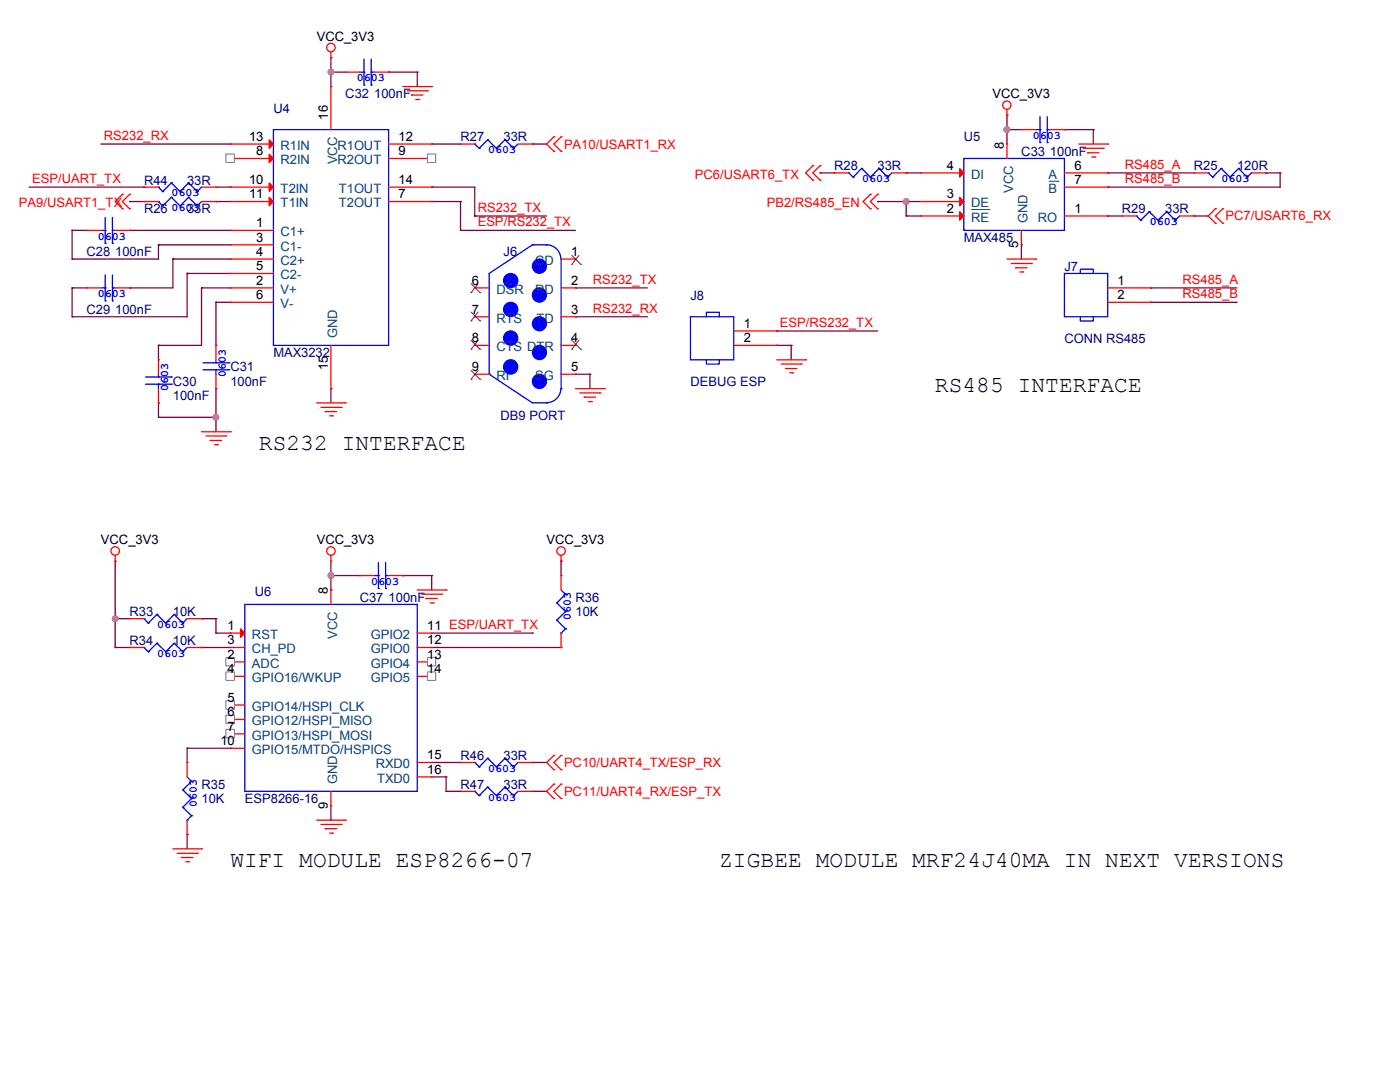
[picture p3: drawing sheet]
<svg xmlns="http://www.w3.org/2000/svg" width="279mm" height="216mm" viewBox="0 0 279 216" stroke-linecap="round" stroke-linejoin="round" font-family="sans-serif">
<g fill="none" stroke="#800040" stroke-width=".25">
<path d="M66 11.5h.1M66 14.4h.1M66 11.5v5.8M66 14.4h2.9M77.6 14.4h.1M77.6 14.4h5.7M83.3 14.4h.1M83.3 14.4v2.9M5.8 37.3h22.9M20.2 28.7h25.8M28.7 37.3h.1M43.1 37.3h2.9"/>
<path d="M46 28.7h.1M46 37.3h.1M86.1 37.3h.1M86.1 28.7h.1M86.1 28.7h5.8M86.1 37.3h8.6v5.8M106.3 28.7h.1M106.3 28.7h2.8M163.7 34.5h.1M163.7 34.5h2.8M180.8 34.5h.1M180.8 34.5h2.9"/>
<path d="M201 23h.1M201 25.9h.1M201 23v5.7M201 25.9h2.8M212.4 25.9h.1M212.4 25.9h5.8M218.2 25.9h.1M218.2 25.9v2.8M221.1 34.5h.1M221.1 37.3h.1M221.1 34.5h17.2M252.6 34.5h.1"/>
<path d="M252.6 34.5h2.9M255.5 34.5h.1M255.5 34.5v2.8h-34.4M14.4 46h.1M14.4 51.7h.1M14.4 57.4h.1M14.4 46h2.9M14.4 46v5.7M14.4 57.4v5.8M14.4 57.4h2.9M25.9 46h.1M25.9 57.4h.1"/>
<path d="M25.9 40.2h.1M25.9 46h20.1M25.9 40.2h2.8M31.6 48.9h.1M31.6 48.9v2.8h-17.2M31.6 48.9h14.4M34.5 51.7h.1M34.5 51.7h11.5M34.5 51.7v5.7h-8.6M37.3 54.6h.1M37.3 54.6h8.7M37.3 54.6v8.6h-22.9"/>
<path d="M40.2 57.4h.1M40.2 57.4h5.8M40.2 57.4v11.5h-8.6M43.1 40.2h.1M43.1 40.2h2.9M86.1 40.2h.1M86.1 40.2h5.8M91.9 46h.1M91.9 40.2h.1M91.9 46h23M91.9 40.2v5.8M94.7 43.1h.1"/>
<path d="M94.7 43.1h14.4M114.9 57.4h.1M114.9 57.4h14.3M175.1 40.2h.1M175.1 40.2h8.6M180.8 43.1h.1M180.8 40.2h.1M180.8 43.1h2.9M180.8 40.2v2.9M203.8 48.9h.1M203.8 48.9v2.8M221.1 43.1h.1"/>
<path d="M221.1 43.1h2.8M229.7 57.4h.1M229.7 57.4h17.2M238.3 43.1h.1M238.3 43.1h2.8M14.4 63.2h.1M31.6 68.9h.1M31.6 68.9v2.9M43.1 60.3h.1M43.1 77.6h.1M43.1 60.3h2.9M43.1 60.3v8.6"/>
<path d="M43.1 77.6v8.5M66 77.6h.1M66 77.6v2.8M114.9 74.7h.1M114.9 63.2h.1M114.9 63.2h14.3M114.9 74.7h2.8M117.7 74.7h.1M117.7 74.7v2.9M155 66h.1M155 68.9h.1M155 68.9h2.9"/>
<path d="M155 66h20.1M157.9 68.9h.1M157.9 68.9v2.9M229.7 60.3h.1M229.7 60.3h17.2M31.6 80.4h.1M31.6 83.3h.1M31.6 80.4v2.9M31.6 83.3h11.5M43.1 83.3h.1M23 112h.1M23 112v17.2"/>
<path d="M66 114.9h.1M66 117.7h.1M66 112v5.7M66 114.9h5.8M80.4 114.9h.1M80.4 114.9h5.7M86.1 114.9h.1M86.1 114.9v2.8M112 112h.1M112 112v2.9M23 123.4h.1M23 129.2h.1"/>
<path d="M23 123.4h2.9M23 129.2h2.9M40.2 123.4h.1M40.2 129.2h.1M40.2 123.4h2.9M40.2 129.2h5.8M43.1 126.3h.1M43.1 123.4h.1M43.1 123.4v2.9M43.1 126.3h2.9M86.1 126.3h20.2M86.1 129.2h25.9"/>
<path d="M106.3 126.3h.1M112 129.2h.1M37.3 149.3h.1M37.3 149.3v2.8M37.3 149.3h8.7M46 149.3h.1M86.1 152.1h5.8M86.1 155h2.9M89 155h.1M89 157.9h.1M89 157.9h2.9M89 155v2.9"/>
<path d="M91.9 152.1h.1M91.9 157.9h.1M106.3 152.1h.1M106.3 157.9h.1M106.3 152.1h2.8M106.3 157.9h2.8M37.3 166.5h.1M37.3 166.5v2.9M66 163.7h.1M66 160.8v2.9"/>
</g>
<g fill="#f0f" stroke="#f0f" stroke-width=".25">
<circle cx="43.1" cy="83.3" r=".56"/>
<circle cx="66" cy="14.4" r=".56"/>
<circle cx="180.8" cy="40.2" r=".55"/>
<circle cx="200.9" cy="25.9" r=".56"/>
<circle cx="66" cy="114.8" r=".56"/>
<circle cx="23" cy="123.4" r=".55"/>
</g>
<g fill="none" stroke="#f00" stroke-width=".25">
<path d="M66 11.5h.1M66 17.3h.1M66 10.4v1.1M66 17.3v8.6M68.9 14.4h.1M68.9 14.4h2.9M74.7 14.4h2.9M77.6 14.4h.1M80.4 17.3h5.7M81.3 18.1h4M82.1 19h.1M82.1 19h2.3"/>
<path d="M83 19.9h.6M83.6 19.9h.1M85.3 18.1h.1M86.1 17.3h.1M24.4 38.8h.1M24.4 38.8l-1.4 1.4 1.4 1.5M25.9 38.8h.1M25.9 38.8l-1.5 1.4 1.5 1.5M28.7 37.3h.1M28.7 37.3h2.9M40.2 37.3h2.9M43.1 37.3h.1"/>
<path d="M46 28.7h.1M46 31.6h.1M46 28.7h8.6M46 31.6h8.6M110.5 27.3h.1M110.5 30.2h.1M110.5 27.3l-1.4 1.4 1.4 1.5M112 30.2h.1M112 27.3h.1M112 27.3l-1.5 1.4 1.5 1.5M162.2 33.1h.1M162.2 35.9h.1"/>
<path d="M162.2 33.1l-1.4 1.4 1.4 1.4M163.7 33.1h.1M163.7 35.9h.1M163.7 33.1l-1.5 1.4 1.5 1.4M173.7 38.8h.1M173.7 38.8l-1.4 1.4 1.4 1.5M175.1 38.8h.1M175.1 38.8l-1.4 1.4 1.4 1.5M201 23h.1M201 21.8v1.2M215.3 28.7h5.8M216.2 29.6h4"/>
<path d="M217 30.5h.1M217 30.5h2.3M217.9 31.3h.6M218.5 31.3h.1M220.2 29.6h.1M221.1 28.7h.1M17.3 46h.1M17.3 46h2.9M23 46h2.9M24.4 41.7h.1M25.9 41.7h.1M25.9 46h.1"/>
<path d="M173.7 41.7h.1M175.1 41.7h.1M201 51.7h5.7M201.8 52.6h4M202.7 53.4h.1M202.7 53.4h2.3M203.5 54.3h.6M204.1 54.3h.1M205.8 52.6h.1M206.7 51.7h.1M221.1 57.4h8.6M229.7 57.4h.1"/>
<path d="M242.6 41.7h.1M242.6 44.5h.1M242.6 41.7l-1.5 1.4 1.5 1.4M244 44.5h.1M244 41.7h.1M244 41.7l-1.4 1.4 1.4 1.4M43.1 68.9h.1M43.1 77.6h.1M43.1 68.9v2.9M43.1 74.7v2.9M66 77.6h.1M66 68.9v8.7"/>
<path d="M114.9 77.6h5.7M115.7 78.4h4M116.6 79.2h.1M116.6 79.2h2.3M119.7 78.4h.1M120.6 77.6h.1M155 71.8h5.8M155.9 72.6h4M156.8 73.5h.1M156.8 73.5h2.2M157.6 74.4h.6M158.2 74.4h.1"/>
<path d="M159.9 72.6h.1M160.8 71.8h.1M221.1 60.3h8.6M229.7 60.3h.1M40.2 86.1h5.8M41.1 87h4M42 87.9h.1M42 87.9h2.2M42.8 88.7h.6M43.4 88.7h.1M45.1 87h.1M46 86.1h.1"/>
<path d="M63.2 80.4h5.7M64.1 81.3h4M64.9 82.1h.1M64.9 82.1h2.3M65.8 83h.5M66.3 83h.1M68.1 81.3h.1M68.9 80.4h.1M117.4 80.1h.6M118 80.1h.1M23 112h.1M23 110.8v1.2"/>
<path d="M66 112h.1M66 110.8v1.2M71.8 114.9h.1M71.8 114.9h2.9M77.6 114.9h2.8M80.4 114.9h.1M83.3 117.7h5.7M84.2 118.6h3.9M85 119.4h.1M85 119.4h2.3M88.1 118.6h.1M89 117.7h.1"/>
<path d="M112 112h.1M112 110.8v1.2M25.9 123.4h.1M25.9 123.4h2.8M37.3 123.4h2.9M40.2 123.4h.1M85.9 120.3h.5M86.4 120.3h.1M110.5 150.7h.1M110.5 153.6h.1M110.5 156.5h.1M110.5 159.3h.1"/>
<path d="M110.5 150.7l-1.4 1.4 1.4 1.5M110.5 156.5l-1.4 1.4 1.4 1.4M112 153.6h.1M112 150.7h.1M112 159.3h.1M112 156.5h.1M112 150.7l-1.5 1.4 1.5 1.5M112 156.5l-1.5 1.4 1.5 1.4M34.5 169.4h5.7M35.3 170.3h4.1M36.2 171.1h.1M36.2 171.1h2.3"/>
<path d="M37.1 172h.5M37.6 172h.1M39.4 170.3h.1M40.2 169.4h.1M63.2 163.7h5.7M64.1 164.5h4M64.9 165.4h.1M64.9 165.4h2.3M65.8 166.2h.5M66.3 166.2h.1M68.1 164.5h.1M68.9 163.7h.1"/>
<circle cx="66" cy="9.5" r=".85"/>
<circle cx="200.9" cy="21" r=".83"/>
<circle cx="23" cy="109.9" r=".85"/>
<circle cx="66" cy="109.9" r=".85"/>
<circle cx="112" cy="109.9" r=".85"/>
</g>
<g fill="none" stroke="#00f" stroke-width=".25">
<path d="M71.8 14.4h.8M72.6 17h.1M72.6 14.4h.1M72.6 11.8v5.2M74.1 14.4h.1M74.1 17h.1M74.1 14.4h.6M74.1 11.8v5.2M31.6 37.3h.1M31.6 37.3l.9 .9M32.5 38.2h.1M34.2 36.5h.1"/>
<path d="M34.2 36.5l1.7 1.7M34.2 36.5l-1.7 1.7M35.9 38.2h.1M37.6 36.5h.1M37.6 36.5l1.8 1.7M37.6 36.5l-1.7 1.7M39.4 38.2h.1M40.2 37.3l-.8 .9M54.6 25.9h23v43h-23zM20.2 46h.8M21 48.6h.1M21 46h.1"/>
<path d="M21 43.4v5.2M22.4 46h.1M22.4 48.6h.1M22.4 46h.6M22.4 43.4v5.2M212.4 54.6h8.7v8.6h-8.7zM215.6 54.6v-.9h2.6v.9M40.5 73.8h5.2M40.5 72.4h5.2M43.1 72.4h.1M43.1 73.8h.1M43.1 71.8v.6"/>
<path d="M43.1 73.8v.9M45.7 73.8h.1M45.7 72.4h.1M215.6 63.2v.9h2.6v-.9M74.7 114.9h.8M75.5 117.4h.1M75.5 114.9h.1M75.5 112.3v5.1M77 114.9h.1M77 117.4h.1M77 114.9h.6M77 112.3v5.1"/>
<path d="M28.7 123.4h.1M28.7 123.4l.9 .9M29.6 124.3h.1M31.3 122.6h.1M31.3 122.6l1.8 1.7M31.3 122.6l-1.7 1.7M33.1 124.3h.1M34.8 122.6h.1M34.8 122.6l1.7 1.7M34.8 122.6l-1.7 1.7M36.5 124.3h.1M37.3 123.4l-.8 .9"/>
</g>
<g fill="#f00" stroke="#f00" stroke-width=".25">
<path d="M53.7 27.9l.9 .8-.9 .9z"/>
<path d="M53.7 30.8l.9 .8-.9 .9z"/>
</g>
<path d="M45.1 30.8h1.7v1.6h-1.7z" fill="#fff"/>
<path d="M45.1 30.7h1.7v1.7h-1.7z" fill="none" stroke="#808080" stroke-width=".2"/>
<g fill="#f00" stroke="#f00" stroke-width=".25">
<path d="M53.7 36.5l.9 .8-.9 .9z"/>
<path d="M53.7 39.4l.9 .8-.9 .9z"/>
</g>
<g fill="none" stroke="#f00" stroke-width=".25">
<path d="M46 37.3h.1M46 37.3h8.6M77.6 28.7h8.5M77.6 31.6h8.5M86.1 28.7h.1M86.1 31.6h.1M46 40.2h.1M46 46h.1M46 48.9h.1M46 51.7h.1M46 54.6h.1M46 40.2h8.6"/>
<path d="M46 46h8.6M46 48.9h8.6M46 51.7h8.6M46 54.6h8.6"/>
</g>
<path d="M85.3 30.8h1.7v1.6h-1.7z" fill="#fff"/>
<path d="M85.3 30.7h1.7v1.7h-1.7z" fill="none" stroke="#808080" stroke-width=".2"/>
<g fill="none" stroke="#f00" stroke-width=".25">
<path d="M77.6 37.3h8.5M86.1 37.3h.1M91.9 28.7h.1M91.9 28.7h2.8M103.4 28.7h2.9M106.3 28.7h.1M166.5 34.5h.1M166.5 34.5h2.9M178 34.5h2.8M180.8 34.5h.1M203.8 25.9h.1M203.8 25.9h2.9"/>
<path d="M209.5 25.9h2.9M212.4 25.9h.1M238.3 34.5h.1M238.3 34.5h2.8M249.8 34.5h2.8M252.6 34.5h.1M17.3 57.4h.1M17.3 57.4h2.9M23 57.4h2.9M25.9 57.4h.1M28.7 40.2h.1M28.7 40.2h2.9"/>
<path d="M40.2 40.2h2.9M43.1 40.2h.1M46 57.4h.1M46 57.4h8.6M77.6 40.2h8.5M86.1 40.2h.1M94.7 57.4h.1M94.7 57.4h2.9M112 57.4h2.9M112 51.7h2.9M114.9 51.7h.1M114.9 57.4h.1"/>
<path d="M223.9 43.1h.1M223.9 43.1h2.9M235.4 43.1h2.9M238.3 43.1h.1M46 60.3h.1M46 60.3h8.6M94.7 63.2h.1M94.7 68.9h.1M94.7 74.7h.1M94.7 68.9h2.9M94.7 63.2h2.9M94.7 74.7h2.9"/>
<path d="M112 68.9h2.9M112 63.2h2.9M112 74.7h2.9M114.9 63.2h.1M114.9 68.9h.1M114.9 74.7h.1M146.4 66h8.6M146.4 68.9h8.6M155 66h.1M155 68.9h.1M25.9 129.2h.1M25.9 129.2h2.8"/>
<path d="M37.3 129.2h2.9M40.2 129.2h.1M46 126.3h.1M46 132.1h.1M46 126.3h2.9M46 132.1h2.9M37.3 152.1h.1M37.3 152.1v2.9M91.9 152.1h.1M91.9 157.9h.1M91.9 152.1h2.8M91.9 157.9h2.8"/>
<path d="M103.4 152.1h2.9M103.4 157.9h2.9M106.3 152.1h.1M106.3 157.9h.1M37.3 166.5h.1M37.3 163.7v2.8"/>
</g>
<g fill="none" stroke="#00f" stroke-width=".25">
<path d="M34.2 39.4h.1M34.2 39.4l1.7 1.7M34.2 39.4l-1.7 1.7M37.6 39.4h.1M37.6 39.4l1.8 1.7M37.6 39.4l-1.7 1.7M94.7 28.7h.1M94.7 28.7l.9 .9M95.6 29.6h.1M97.3 27.9h.1M97.3 27.9l1.8 1.7M97.3 27.9l-1.7 1.7"/>
<path d="M99.1 29.6h.1M100.8 27.9h.1M100.8 27.9l1.7 1.7M100.8 27.9l-1.7 1.7M102.5 29.6h.1M103.4 28.7l-.9 .9M169.4 34.5h.1M169.4 34.5l.9 .8M170.3 35.3h.1M172 33.6h.1M172 33.6l1.7 1.7M172 33.6l-1.7 1.7"/>
<path d="M173.7 35.3h.1M175.4 33.6h.1M175.4 33.6l1.7 1.7M175.4 33.6l-1.7 1.7M177.1 35.3h.1M178 34.5l-.9 .8M206.7 25.9h.9M207.6 28.4h.1M207.6 25.9h.1M207.6 23.3v5.1M209 25.9h.1M209 28.4h.1"/>
<path d="M209 25.9h.5M209 23.3v5.1M241.1 34.5h.1M241.1 34.5l.9 .8M242 35.3h.1M243.7 33.6h.1M243.7 33.6l1.7 1.7M243.7 33.6l-1.7 1.7M245.4 35.3h.1M247.2 33.6h.1M247.2 33.6l1.7 1.7M247.2 33.6l-1.8 1.7"/>
<path d="M248.9 35.3h.1M249.8 34.5l-.9 .8M20.2 57.4h.8M21 57.4h.1M21 54.9v5.1M22.4 57.4h.1M22.4 57.4h.6M22.4 54.9v5.1M31.6 40.2h.1M31.6 40.2l.9 .9M32.5 41.1h.1M35.9 41.1h.1"/>
<path d="M39.4 41.1h.1M40.2 40.2l-.8 .9M106.3 48.9h.1M106.3 48.9l-8.7 5.7v20.1M106.3 48.9h2.8M109.1 48.9h.1M109.1 48.9a2.84 2.84 0 0 1 2.8 2.8M112 51.7v25.9M226.8 43.1h.1M226.8 43.1l.9 .8M227.7 43.9h.1M229.4 42.2h.1"/>
<path d="M229.4 42.2l1.7 1.7M229.4 42.2l-1.7 1.7M231.1 43.9h.1M232.8 42.2h.1M232.8 42.2l1.7 1.7M232.8 42.2l-1.7 1.7M234.5 43.9h.1M235.4 43.1l-.9 .8M21 60h.1M22.4 60h.1M97.6 74.7h.1M97.6 74.7l8.7 5.7h2.8"/>
<path d="M111.9 77.6a2.84 2.84 0 0 1-2.8 2.7M112 77.6h.1M137.8 63.2h8.6v8.6h-8.6zM141 63.2v-.9h2.6v.9M141 71.8v.8h2.6v-.8M109.1 80.4h.1M28.7 129.2h.1M28.7 129.2l.9 .8M29.6 130h.1M31.3 128.4h.1M31.3 128.4l1.8 1.6M31.3 128.4l-1.7 1.6"/>
<path d="M33.1 130h.1M34.8 128.4h.1M34.8 128.4l1.7 1.6M34.8 128.4l-1.7 1.6M36.5 130h.1M37.3 129.2l-.8 .8M48.9 120.6h34.4v37.3h-34.4zM36.5 157.6h.1M36.5 157.6l1.7 1.7M37.3 155l.9 .9M38.2 155.9h.1M38.2 159.3h.1"/>
<path d="M38.2 155.9l-1.7 1.7M38.2 159.3l-1.7 1.8M94.7 152.1h.1M94.7 157.9h.1M94.7 152.1l.9 .9M94.7 157.9l.9 .8M95.6 153h.1M95.6 158.7h.1M97.3 151.3h.1M97.3 157.1h.1M97.3 151.3l1.8 1.7M97.3 151.3l-1.7 1.7"/>
<path d="M97.3 157.1l1.8 1.6M97.3 157.1l-1.7 1.6M99.1 153h.1M99.1 158.7h.1M100.8 151.3h.1M100.8 157.1h.1M100.8 151.3l1.7 1.7M100.8 151.3l-1.7 1.7M100.8 157.1l1.7 1.6M100.8 157.1l-1.7 1.6M102.5 153h.1M102.5 158.7h.1"/>
<path d="M103.4 152.1l-.9 .9M103.4 157.9l-.9 .8M36.5 161.1h.1M36.5 161.1l1.7 1.7M37.3 163.7h.1M38.2 162.8h.1M38.2 162.8l-.9 .9"/>
</g>
<g fill="#00f" stroke="#00f" stroke-width=".25">
<circle cx="107.6" cy="53.1" r="1.41"/>
<circle cx="107.6" cy="58.9" r="1.41"/>
<circle cx="107.7" cy="64.6" r="1.4"/>
<circle cx="107.6" cy="70.3" r="1.41"/>
<circle cx="107.6" cy="76.1" r="1.41"/>
<circle cx="101.9" cy="56" r="1.42"/>
<circle cx="101.9" cy="61.7" r="1.42"/>
<circle cx="101.9" cy="67.5" r="1.42"/>
<circle cx="101.9" cy="73.2" r="1.42"/>
</g>
<g fill="none" stroke="#804000" stroke-width=".2">
<path d="M94 58.4h.1M94 56.6l1.8 1.8M95.4 56.6l-1.4 1.8M95.8 58.4h.1M114.1 52.7h.1M114.1 51l1.8 1.7M115.5 51l-1.4 1.7M115.9 52.7h.1M94 64h.1M94 69.7h.1M94 75.7h.1M94 62.3l1.8 1.7"/>
<path d="M94 67.9l1.8 1.8M94 73.9l1.8 1.8M95.4 62.3l-1.4 1.7M95.4 67.9l-1.4 1.8M95.4 73.9l-1.4 1.8M95.8 64h.1M95.8 69.7h.1M95.8 75.7h.1M114.1 69.7h.1M114.1 67.9l1.8 1.8M115.5 67.9l-1.4 1.8M115.9 69.7h.1"/>
</g>
<path d="M48 125.5l.9 .8-.9 .9z" fill="#f00" stroke="#f00" stroke-width=".25"/>
<path d="M45.1 131.2h1.7v1.7h-1.7z" fill="#fff"/>
<path d="M45.1 131.2h1.7v1.7h-1.7z" fill="none" stroke="#808080" stroke-width=".2"/>
<path d="M46 129.2h.1M46 135h.1M46 129.2h2.9M46 135h2.9" fill="none" stroke="#f00" stroke-width=".25"/>
<path d="M45.1 134.1h1.7v1.7h-1.7z" fill="#fff"/>
<path d="M45.1 134.1h1.7v1.7h-1.7z" fill="none" stroke="#808080" stroke-width=".2"/>
<path d="M46 140.7h.1M46 140.7h2.9" fill="none" stroke="#f00" stroke-width=".25"/>
<path d="M45.1 139.9h1.7v1.6h-1.7z" fill="#fff"/>
<path d="M45.1 139.8h1.7v1.7h-1.7z" fill="none" stroke="#808080" stroke-width=".2"/>
<path d="M46 143.6h.1M46 143.6h2.9" fill="none" stroke="#f00" stroke-width=".25"/>
<path d="M45.1 142.7h1.7v1.7h-1.7z" fill="#fff"/>
<path d="M45.1 142.7h1.7v1.7h-1.7z" fill="none" stroke="#808080" stroke-width=".2"/>
<path d="M46 146.4h.1M46 146.4h2.9" fill="none" stroke="#f00" stroke-width=".25"/>
<path d="M45.1 145.6h1.7v1.6h-1.7z" fill="#fff"/>
<path d="M45.1 145.5h1.7v1.7h-1.7z" fill="none" stroke="#808080" stroke-width=".2"/>
<path d="M66 117.7h.1M66 117.7v2.9M83.3 126.3h2.8M83.3 129.2h2.8M83.3 132.1h2.8M86.1 126.3h.1M86.1 129.2h.1M86.1 132.1h.1M46 149.3h.1M46 149.3h2.9M66 157.9v2.9M66 160.8h.1" fill="none" stroke="#f00" stroke-width=".25"/>
<path d="M85.3 131.2h1.7v1.7h-1.7z" fill="#fff"/>
<path d="M85.3 131.2h1.7v1.7h-1.7z" fill="none" stroke="#808080" stroke-width=".2"/>
<path d="M83.3 135h2.8M86.1 135h.1M83.3 152.1h2.8M83.3 155h2.8M86.1 152.1h.1M86.1 155h.1" fill="none" stroke="#f00" stroke-width=".25"/>
<path d="M85.3 134.1h1.7v1.7h-1.7z" fill="#fff"/>
<path d="M85.3 134.1h1.7v1.7h-1.7z" fill="none" stroke="#808080" stroke-width=".2"/>
<g fill="none" stroke="#00f" stroke-width=".25">
<path d="M192.4 31.6h20v14.4h-20zM29 76.7h5.2M29 75.2h5.2M31.6 75.2h.1M31.6 76.7h.1M31.6 74.7v.5M31.6 76.7v.9M34.2 76.7h.1M34.2 75.2h.1M112 117.7l.9 .9M112.9 118.6h.1M112.9 118.6l-1.8 1.7"/>
<path d="M111.1 120.3h.1M111.1 123.7h.1M111.1 120.3l1.8 1.7M111.1 123.7l1.8 1.8M112 126.3h.1M112.9 122h.1M112.9 125.5h.1M112.9 122l-1.8 1.7M112.9 125.5l-.9 .8"/>
</g>
<g fill="none" stroke="#f00" stroke-width=".25">
<path d="M183.7 34.5h.1M183.7 34.5h8.7M201 28.7h.1M201 28.7v2.9M212.4 34.5h8.7M212.4 37.3h8.7M221.1 34.5h.1M221.1 37.3h.1M183.7 43.1h.1M183.7 40.2h.1M183.7 43.1h8.7M183.7 40.2h8.7"/>
<path d="M203.8 48.9h.1M203.8 46v2.9M212.4 43.1h8.7M221.1 43.1h.1M31.6 71.8h.1M31.6 71.8v2.9M31.6 77.6v2.8M31.6 80.4h.1M112 114.9h.1M112 114.9v2.8M112 129.2h.1M112 126.3v2.9"/>
</g>
<g fill="#f00" stroke="#f00" stroke-width=".25">
<path d="M191.5 33.7l.9 .8-.9 .8z"/>
<path d="M191.5 42.2l.9 .9-.9 .8z"/>
<path d="M191.5 39.4l.9 .8-.9 .9z"/>
</g>
<path d="M209.4 36.2h1.7M211.1 36.2h.1M193.9 41.8h3.5M197.4 41.8h.1" fill="none" stroke="#004080" stroke-width=".2"/>
<g fill="#f0f" stroke="#f0f" stroke-width=".25">
<circle cx="43.1" cy="83.3" r=".56"/>
<circle cx="66" cy="14.4" r=".56"/>
<circle cx="180.8" cy="40.2" r=".55"/>
<circle cx="200.9" cy="25.9" r=".56"/>
<circle cx="66" cy="114.8" r=".56"/>
<circle cx="23" cy="123.4" r=".55"/>
</g>
<g font-size="4.6">
<text x="186.6" y="78.3">RS485 INTERFACE</text>
<text x="51.7" y="89.8">RS232 INTERFACE</text>
<text x="46" y="173">WIFI MODULE ESP8266-07</text>
<text x="143.5" y="173">ZIGBEE MODULE MRF24J40MA IN NEXT VERSIONS</text>
</g>
<g font-size="2.6">
<text x="63.2" y="8.1">VCC_3V3</text>
<text x="65.4" y="23.9" transform="rotate(-90 65.4 23.9)">16</text>
<text x="198.1" y="19.6">VCC_3V3</text>
<text x="49.7" y="28.1">13</text>
<text x="79.5" y="28.1">12</text>
<text x="200.3" y="29.6" transform="rotate(-90 200.3 29.6)">8</text>
<text x="51.1" y="31">8</text>
<text x="79.5" y="31">9</text>
<text x="188.9" y="33.9">4</text>
<text x="214.4" y="33.9">6</text>
<text x="49.7" y="36.7">10</text>
<text x="49.7" y="39.6">11</text>
<text x="79.5" y="36.7">14</text>
<text x="79.5" y="39.6">7</text>
<text x="188.9" y="39.6">3</text>
<text x="214.4" y="36.7">7</text>
<text x="51.1" y="45.3">1</text>
<text x="188.9" y="42.5">2</text>
<text x="214.4" y="42.5">1</text>
<text x="51.1" y="48.2">3</text>
<text x="51.1" y="51.1">4</text>
<text x="51.1" y="53.9">5</text>
<text x="114" y="51.1">1</text>
<text x="203.2" y="49.4" transform="rotate(-90 203.2 49.4)">5</text>
<text x="51.1" y="56.8">2</text>
<text x="51.1" y="59.7">6</text>
<text x="94.2" y="56.8">6</text>
<text x="114" y="56.8">2</text>
<text x="223" y="56.8">1</text>
<text x="223" y="59.7">2</text>
<text x="94.2" y="62.6">7</text>
<text x="114" y="62.6">3</text>
<text x="148.4" y="65.4">1</text>
<text x="94.2" y="68.3">8</text>
<text x="114" y="68.3">4</text>
<text x="148.4" y="68.3">2</text>
<text x="65.4" y="73.8" transform="rotate(-90 65.4 73.8)">15</text>
<text x="94.2" y="74">9</text>
<text x="114" y="74">5</text>
<text x="20.2" y="108.6">VCC_3V3</text>
<text x="63.2" y="108.6">VCC_3V3</text>
<text x="109.1" y="108.6">VCC_3V3</text>
<text x="65.4" y="118.6" transform="rotate(-90 65.4 118.6)">8</text>
<text x="45.4" y="125.7">1</text>
<text x="85.3" y="125.7">11 ESP/UART_TX</text>
<text x="45.4" y="131.4">2</text>
<text x="45.4" y="128.6">3</text>
<text x="85.3" y="128.6">12</text>
<text x="85.3" y="131.4">13</text>
<text x="45.4" y="134.3">4</text>
<text x="85.3" y="134.3">14</text>
<text x="45.4" y="140">5</text>
<text x="45.4" y="142.9">6</text>
<text x="44" y="148.7">10</text>
<text x="45.4" y="145.8">7</text>
<text x="85.3" y="151.5">15</text>
<text x="85.3" y="154.4">16</text>
<text x="65.4" y="161.3" transform="rotate(-90 65.4 161.3)">9</text>
</g>
<g font-size="2.6" fill="#000080">
<text x="54.6" y="22.5">U4</text>
<text x="68.9" y="19.6">C32</text>
<text x="74.7" y="19.6">100nF</text>
<text x="91.9" y="28.2">R27</text>
<text x="100.5" y="28.2">33R</text>
<text x="192.4" y="28.2">U5</text>
<text x="166.5" y="34">R28</text>
<text x="175.1" y="34">33R</text>
<text x="203.8" y="31.1">C33</text>
<text x="209.5" y="31.1">100nF</text>
<text x="238.2" y="34">R25</text>
<text x="246.9" y="34">120R</text>
<text x="28.7" y="36.8">R44</text>
<text x="37.3" y="36.8">33R</text>
<text x="28.7" y="42.5">R26</text>
<text x="37.3" y="42.5">33R</text>
<text x="223.9" y="42.5">R29</text>
<text x="232.5" y="42.5">33R</text>
<text x="17.3" y="51.2">C28</text>
<text x="23" y="51.2">100nF</text>
<text x="100.5" y="51.2">J6</text>
<text x="192.4" y="48.3">MAX485</text>
<text x="137.8" y="59.8">J8</text>
<text x="212.4" y="54">J7</text>
<text x="17.3" y="62.7">C29</text>
<text x="23" y="62.7">100nF</text>
<text x="54.6" y="71.2">MAX3232</text>
<text x="212.4" y="68.4">CONN RS485</text>
<text x="34.5" y="77">C30</text>
<text x="46" y="74.1">C31</text>
<text x="46" y="77">100nF</text>
<text x="137.8" y="77">DEBUG ESP</text>
<text x="34.5" y="79.9">100nF</text>
<text x="99.9" y="83.9">DB9 PORT</text>
<text x="50.8" y="118.9">U6</text>
<text x="25.9" y="122.9">R33</text>
<text x="34.5" y="122.9">10K</text>
<text x="71.8" y="120.1">C37</text>
<text x="77.6" y="120.1">100nF</text>
<text x="114.8" y="120.1">R36</text>
<text x="114.8" y="122.9">10K</text>
<text x="25.9" y="128.7">R34</text>
<text x="34.5" y="128.7">10K</text>
<text x="91.9" y="151.6">R46</text>
<text x="100.5" y="151.6">33R</text>
<text x="40.2" y="157.4">R35</text>
<text x="40.2" y="160.2">10K</text>
<text x="48.9" y="160.2">ESP8266-16</text>
<text x="91.9" y="157.4">R47</text>
<text x="100.5" y="157.4">33R</text>
</g>
<g font-size="2.6" fill="#f00">
<text x="20.7" y="27.9">RS232_RX</text>
<text x="112.6" y="29.6">PA10/USART1_RX</text>
<text x="138.7" y="35.6">PC6/USART6_TX</text>
<text x="224.5" y="33.7">RS485_A</text>
<text x="3.8" y="41.4">PA9/USART1_TX</text>
<text x="6.4" y="36.5">ESP/UART_TX</text>
<text x="153" y="41.4">PB2/RS485_EN</text>
<text x="224.5" y="36.5">RS485_B</text>
<text x="95.3" y="45.2">ESP/RS232_TX</text>
<text x="95.3" y="42.3">RS232_TX</text>
<text x="244.6" y="44">PC7/USART6_RX</text>
<text x="118.3" y="56.6">RS232_TX</text>
<text x="236" y="56.6">RS485_A</text>
<text x="236" y="59.5">RS485_B</text>
<text x="118.3" y="62.4">RS232_RX</text>
<text x="155.6" y="65.2">ESP/RS232_TX</text>
<text x="112.6" y="153.1">PC10/UART4_TX/ESP_RX</text>
<text x="112.6" y="158.8">PC11/UART4_RX/ESP_TX</text>
</g>
<g font-size="2.6" fill="#004080">
<text x="56" y="29.9">R1IN</text>
<text x="67.4" y="29.9">R1OUT</text>
<text x="56" y="32.8">R2IN</text>
<text x="67.3" y="32.8" transform="rotate(-90 67.3 32.8)">VCC</text>
<text x="67.4" y="32.8">R2OUT</text>
<text x="193.8" y="35.7">DI</text>
<text x="209.2" y="35.7">A</text>
<text x="56" y="38.5">T2IN</text>
<text x="56" y="41.4">T1IN</text>
<text x="67.6" y="38.5">T1OUT</text>
<text x="67.6" y="41.4">T2OUT</text>
<text x="193.8" y="41.4">DE</text>
<text x="202.2" y="38.5" transform="rotate(-90 202.2 38.5)">VCC</text>
<text x="209.2" y="38.5">B</text>
<text x="56" y="47.2">C1+</text>
<text x="193.8" y="44.3">RE</text>
<text x="205.1" y="44.5" transform="rotate(-90 205.1 44.5)">GND</text>
<text x="207.1" y="44.3">RO</text>
<text x="56" y="50">C1-</text>
<text x="56" y="52.9">C2+</text>
<text x="106.8" y="52.9">CD</text>
<text x="56" y="55.8">C2-</text>
<text x="56" y="58.6">V+</text>
<text x="99.1" y="58.6">DSR</text>
<text x="106.8" y="58.6">RD</text>
<text x="56" y="61.5">V-</text>
<text x="99.1" y="64.4">RTS</text>
<text x="107.1" y="64.4">TD</text>
<text x="67.3" y="67.5" transform="rotate(-90 67.3 67.5)">GND</text>
<text x="99.1" y="70.1">CTS DTR</text>
<text x="99.1" y="75.9">RI</text>
<text x="106.8" y="75.9">SG</text>
<text x="50.3" y="127.5">RST</text>
<text x="50.3" y="130.4">CH_PD</text>
<text x="67.3" y="127.5" transform="rotate(-90 67.3 127.5)">VCC</text>
<text x="74" y="127.5">GPIO2</text>
<text x="74" y="130.4">GPIO0</text>
<text x="50.3" y="133.3">ADC</text>
<text x="50.3" y="136.1">GPIO16/WKUP</text>
<text x="74" y="133.3">GPIO4</text>
<text x="74" y="136.1">GPIO5</text>
<text x="50.3" y="141.9">GPIO14/HSPI_CLK</text>
<text x="50.3" y="144.7">GPIO12/HSPI_MISO</text>
<text x="50.3" y="147.6">GPIO13/HSPI_MOSI</text>
<text x="50.3" y="150.5">GPIO15/MTDO/HSPICS</text>
<text x="75" y="153.3">RXD0</text>
<text x="67.3" y="156.5" transform="rotate(-90 67.3 156.5)">GND</text>
<text x="75.3" y="156.2">TXD0</text>
</g>
<g font-size="2.3" fill="#00f">
<text x="71.2" y="16.3">0603</text>
<text x="206.1" y="27.7">0603</text>
<text x="97.4" y="30.6">0603</text>
<text x="34.2" y="39.2">0603</text>
<text x="172" y="36.4">0603</text>
<text x="243.8" y="36.4">0603</text>
<text x="19.6" y="47.8">0603</text>
<text x="34.2" y="42.1">0603</text>
<text x="229.4" y="45">0603</text>
<text x="19.6" y="59.3">0603</text>
<text x="45" y="75.2" transform="rotate(-90 45 75.2)">0603</text>
<text x="33.6" y="78.1" transform="rotate(-90 33.6 78.1)">0603</text>
<text x="74.1" y="116.7">0603</text>
<text x="31.4" y="125.3">0603</text>
<text x="113.9" y="123.7" transform="rotate(-90 113.9 123.7)">0603</text>
<text x="31.4" y="131.1">0603</text>
<text x="97.4" y="154">0603</text>
<text x="39.3" y="161" transform="rotate(-90 39.3 161)">0603</text>
<text x="97.4" y="159.8">0603</text>
</g>
</svg>
